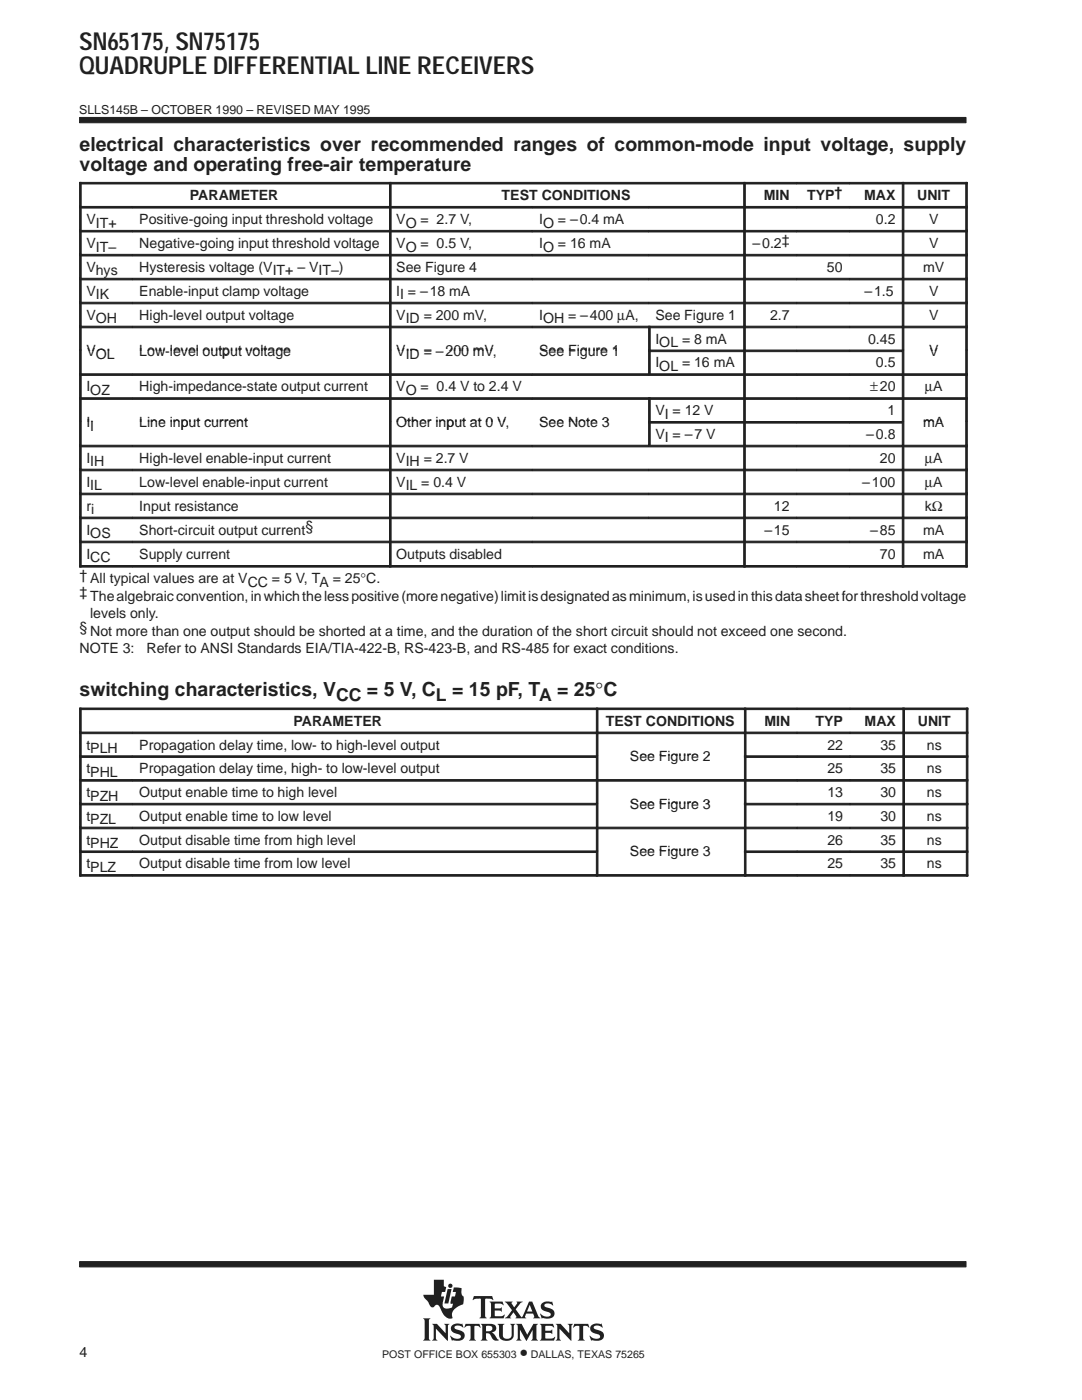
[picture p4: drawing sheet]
<svg xmlns="http://www.w3.org/2000/svg" width="216mm" height="279mm" viewBox="0 0 216 279" stroke-linecap="round" stroke-linejoin="round" font-family="sans-serif">
<g fill="#231f20" stroke="#231f20" stroke-width=".2">
<path d="M15.9 23.4h176.9v1.1h-176.9z" fill-rule="evenodd"/>
<path d="M15.9 251.8h176.9v1h-176.9z" fill-rule="evenodd"/>
</g>
<g fill="#231f20">
<path d="M89.3 257.3h.8l-.6 2.8h-.8z"/>
<path d="M95.9 264.2h2.1a.85 .85 0 0 1 1 .8 .85 .85 0 0 1-.9 .9l.4 .3 .7 1 .4 .2-.2 .1a1.11 1.11 0 0 1-1.4-.9l-.3-.4-.7-.1v1l.3 .4h-1.4l.3-.5v-2.3z" fill-rule="evenodd"/>
<path d="M100.7 259.8h1.6l-.2 .4 .5 .7 .6-.8-.1-.3h1.2l-.5 .3-.9 1.2 1 1.5a.22 .22 0 0 0 .3 0 .22 .22 0 0 0 .1-.2l1.3-2.8h.6l1.2 2.8 .4 .5-1.4-.1a.24 .24 0 0 0 .2-.1 .24 .24 0 0 0 0-.3l-.2-.4h-1.4l-.3 .6 .3 .3h-2.2l.2-.4-.5-.8-.7 .9 .2 .3h-1.3l.5-.4 1-1.2z" fill-rule="evenodd"/>
<path d="M118 264.5a2.12 2.12 0 0 1 1.9-.2l.1-.2 .3 .8-.8-.3h-.7a.35 .35 0 0 0-.3 .2 .35 .35 0 0 0 .2 .4l.5 .2a1.16 1.16 0 0 1 1.2 1.6 1.23 1.23 0 0 1-1.1 .6l-1.1-.1-.2 .1-.4-1 .9 .5 .7 .1a.47 .47 0 0 0 .6-.5 .47 .47 0 0 0-.6-.4 1.29 1.29 0 0 1-1.4-1.5z" fill-rule="evenodd"/>
<path d="M114.6 264.2h2.8l.2 .8-.5-.4h-.6l-.1 .1v2.4l.3 .4h-1.4l.3-.4v-2.4l-.1-.1h-.6l-.6 .4z" fill-rule="evenodd"/>
<path d="M107.7 264.2h2.6l.2 .8-.6-.4-1.1 .1v.9h1l.4-.3v.9l-.3-.2h-1.1v1.1h1.4l.5-.3-.2 .7h-2.8l.3-.5v-2.3z" fill-rule="evenodd"/>
<path d="M110.9 264.2h1l1.7 1.9v-1.5l-.3-.4h1l-.3 .4v3l-2.4-2.4v1.9l.3 .4h-1l.3-.4v-2.5z" fill-rule="evenodd"/>
<path d="M103 264.2h1.1l1.1 2.2 1.2-2.2h.9l-.3 .4v2.5l.4 .4h-1.4l.3-.4v-1.7l-1.3 2.2-1.3-2.3v1.8l.4 .4h-1.1l.3-.5v-2.3z" fill-rule="evenodd"/>
<path d="M90.2 264.5a2.17 2.17 0 0 1 1.9-.2l.1-.2 .3 .8-.8-.3h-.7a.36 .36 0 0 0-.3 .4 .36 .36 0 0 0 .4 .3l.3 .1a1.19 1.19 0 0 1 1.3 1.5l-.1 .1a1.23 1.23 0 0 1-1.1 .6l-1.1-.1-.2 .1-.4-1h.1a1.37 1.37 0 0 0 2.1 .2 .6 .6 0 0 0-.8-.6 1.08 1.08 0 0 1-1-.5 1.08 1.08 0 0 1 0-1.1z" fill-rule="evenodd"/>
<path d="M92.9 264.2h2.8l.2 .8-.5-.4h-.6l-.1 .1v2.4l.3 .4h-1.4l.2-.2 .1-.3v-2.3l-.7-.1-.6 .4z" fill-rule="evenodd"/>
<path d="M99.3 264.2h1.3l-.3 .3 .1 2.2 .2 .4 .8 .1a.73 .73 0 0 0 .7-.8v-1.9l-.3-.3h1l-.3 .3v2a1.56 1.56 0 0 1-1.3 1.1 1.56 1.56 0 0 1-1.5-.6l-.1-2.5z" fill-rule="evenodd"/>
<path d="M86.2 264.2h1l1.7 1.9v-1.5l-.3-.4h1.1l-.3 .3v3.1l-2.4-2.4v1.9l.3 .4h-1.1l.3-.5v-2.3z" fill-rule="evenodd"/>
<path d="M84.4 263.1h1.5l-.3 .3v3.8l.3 .3h-1.5l.3-.5v-3.4z" fill-rule="evenodd"/>
<path d="M94.6 258.7h3.6l.2 .8-.7-.3-.9 .1v3.4l.3 .4h-1.4l.3-.4v-3.4l-1-.1-.7 .2z" fill-rule="evenodd"/>
<path d="M97.7 259.8h2.6l.2 .7-.7-.3h-1.1v.9h1.1l.3-.2v.9l-.3-.2-1.1-.1v1.1l.1 .1h1.3l.5-.4 .1 .1-.2 .7h-2.8l.3-.6v-2.2z" fill-rule="evenodd"/>
<path d="M108.1 260.2l.1-.1a1.87 1.87 0 0 1 1.4-.3l.4 .1 .2-.2 .2 .8-1.1-.4a.44 .44 0 0 0-.7 .4 .44 .44 0 0 0 .6 .4 1.34 1.34 0 0 1 1.4 1.4 1.13 1.13 0 0 1-1.1 .9l-.8-.1a.37 .37 0 0 0-.6 .1l-.3-1 .1-.1 .6 .5 .8 .2a.47 .47 0 0 0 .6-.5 .47 .47 0 0 0-.5-.5h-.2a1.11 1.11 0 0 1-1.2-1.6z" fill-rule="evenodd"/>
<path d="M86.6 255.4h2v1.3l.4 .2-.2 .9h-.6l-.2 .9h.6l-.2 1.1a1.11 1.11 0 0 0 .3 1.3l.6 .1 .9-.3 .2-.7-.5-.1 .2-1.4h.7l.2-.9h-.7l.3-.9 1.5 .2v.9l.1 .5 .3 .2v1a.54 .54 0 0 1-.4 .7l-.4 .2a2.35 2.35 0 0 0-1.5 1.6v.4a.29 .29 0 0 1 .1 .3 .29 .29 0 0 1-.2 .2l-.1 .1a2.21 2.21 0 0 1-2-1.9l-.1-.1a.68 .68 0 0 0-.5-.8 .68 .68 0 0 0-.8 .4 .88 .88 0 0 1-1.1-.8l-.8-1-.2-.6h2.1z" fill-rule="evenodd"/>
<circle cx="89.9" cy="256.6" r=".43"/>
</g>
<g fill="#fff">
<path d="M105.7 260.4l.5 1.3h-1z"/>
<path d="M97 264.7l.6-.1a.56 .56 0 0 1 .7 .5 .56 .56 0 0 1-.7 .6h-.6z" fill-rule="evenodd"/>
</g>
<g fill="#231f20" stroke="#231f20" stroke-width=".2">
<path d="M15.9 36.4h.3v4.8h-.3z" fill-rule="evenodd"/>
<path d="M15.9 36.4h61.8v.3h-61.8z" fill-rule="evenodd"/>
<path d="M77.7 36.4h.3v4.8h-.3z" fill-rule="evenodd"/>
<path d="M77.7 36.4h70.7v.3h-70.7z" fill-rule="evenodd"/>
<path d="M148.4 36.4h.3v4.8h-.3z" fill-rule="evenodd"/>
<path d="M148.4 36.4h10.5v.3h-10.5z" fill-rule="evenodd"/>
<path d="M159 36.4h10.5v.3h-10.5z" fill-rule="evenodd"/>
<path d="M169.5 36.4h10.5v.3h-10.5z" fill-rule="evenodd"/>
<path d="M180 36.4h.4v4.8h-.4z" fill-rule="evenodd"/>
<path d="M192.7 36.4h.3v4.8h-.3z" fill-rule="evenodd"/>
<path d="M180 36.4h13v.3h-13z" fill-rule="evenodd"/>
<path d="M15.9 41.2h.3v4.8h-.3z" fill-rule="evenodd"/>
<path d="M15.9 41.2h10.5v.3h-10.5z" fill-rule="evenodd"/>
<path d="M26.4 41.2h51.3v.3h-51.3z" fill-rule="evenodd"/>
<path d="M77.7 41.2h.3v4.8h-.3z" fill-rule="evenodd"/>
<path d="M77.7 41.2h28.5v.3h-28.5z" fill-rule="evenodd"/>
<path d="M106.2 41.2h23.2v.3h-23.2z" fill-rule="evenodd"/>
<path d="M129.4 41.2h19v.3h-19z" fill-rule="evenodd"/>
<path d="M148.4 41.2h.3v4.8h-.3z" fill-rule="evenodd"/>
<path d="M148.4 41.2h10.5v.3h-10.5z" fill-rule="evenodd"/>
<path d="M159 41.2h10.5v.3h-10.5z" fill-rule="evenodd"/>
<path d="M169.5 41.2h10.5v.3h-10.5z" fill-rule="evenodd"/>
<path d="M180 41.2h.4v4.8h-.4z" fill-rule="evenodd"/>
<path d="M192.7 41.2h.3v4.8h-.3z" fill-rule="evenodd"/>
<path d="M180 41.2h13v.3h-13z" fill-rule="evenodd"/>
<path d="M15.9 46h.3v4.7h-.3z" fill-rule="evenodd"/>
<path d="M15.9 46h10.5v.3h-10.5z" fill-rule="evenodd"/>
<path d="M26.4 46h51.3v.3h-51.3z" fill-rule="evenodd"/>
<path d="M77.7 46h.3v4.7h-.3z" fill-rule="evenodd"/>
<path d="M77.7 46h28.5v.3h-28.5z" fill-rule="evenodd"/>
<path d="M106.2 46h23.2v.3h-23.2z" fill-rule="evenodd"/>
<path d="M129.4 46h19v.3h-19z" fill-rule="evenodd"/>
<path d="M148.4 46h.3v4.7h-.3z" fill-rule="evenodd"/>
<path d="M148.4 46h10.5v.3h-10.5z" fill-rule="evenodd"/>
<path d="M159 46h10.5v.3h-10.5z" fill-rule="evenodd"/>
<path d="M169.5 46h10.5v.3h-10.5z" fill-rule="evenodd"/>
<path d="M180 46h.4v4.7h-.4z" fill-rule="evenodd"/>
<path d="M192.7 46h.3v4.7h-.3z" fill-rule="evenodd"/>
<path d="M180 46h13v.3h-13z" fill-rule="evenodd"/>
<path d="M15.9 50.8h.3v4.7h-.3z" fill-rule="evenodd"/>
<path d="M15.9 50.8h10.5v.3h-10.5z" fill-rule="evenodd"/>
<path d="M26.4 50.8h51.3v.3h-51.3z" fill-rule="evenodd"/>
<path d="M77.7 50.8h.3v4.7h-.3z" fill-rule="evenodd"/>
<path d="M77.7 50.8h28.5v.3h-28.5z" fill-rule="evenodd"/>
<path d="M106.2 50.8h23.2v.3h-23.2z" fill-rule="evenodd"/>
<path d="M129.4 50.8h19v.3h-19z" fill-rule="evenodd"/>
<path d="M148.4 50.8h.3v4.7h-.3z" fill-rule="evenodd"/>
<path d="M148.4 50.8h10.5v.3h-10.5z" fill-rule="evenodd"/>
<path d="M159 50.8h10.5v.3h-10.5z" fill-rule="evenodd"/>
<path d="M169.5 50.8h10.5v.3h-10.5z" fill-rule="evenodd"/>
<path d="M180 50.8h.4v4.7h-.4z" fill-rule="evenodd"/>
<path d="M192.7 50.8h.3v4.7h-.3z" fill-rule="evenodd"/>
<path d="M180 50.8h13v.3h-13z" fill-rule="evenodd"/>
<path d="M15.9 55.5h.3v4.8h-.3z" fill-rule="evenodd"/>
<path d="M15.9 55.5h10.5v.4h-10.5z" fill-rule="evenodd"/>
<path d="M26.4 55.5h51.3v.4h-51.3z" fill-rule="evenodd"/>
<path d="M77.7 55.5h.3v4.8h-.3z" fill-rule="evenodd"/>
<path d="M77.7 55.5h28.5v.4h-28.5z" fill-rule="evenodd"/>
<path d="M106.2 55.5h23.2v.4h-23.2z" fill-rule="evenodd"/>
<path d="M129.4 55.5h19v.4h-19z" fill-rule="evenodd"/>
<path d="M148.4 55.5h.3v4.8h-.3z" fill-rule="evenodd"/>
<path d="M148.4 55.5h10.5v.4h-10.5z" fill-rule="evenodd"/>
<path d="M159 55.5h10.5v.4h-10.5z" fill-rule="evenodd"/>
<path d="M169.5 55.5h10.5v.4h-10.5z" fill-rule="evenodd"/>
<path d="M180 55.5h.4v4.8h-.4z" fill-rule="evenodd"/>
<path d="M192.7 55.5h.3v4.8h-.3z" fill-rule="evenodd"/>
<path d="M180 55.5h13v.4h-13z" fill-rule="evenodd"/>
<path d="M15.9 60.3h.3v4.8h-.3z" fill-rule="evenodd"/>
<path d="M15.9 60.3h10.5v.3h-10.5z" fill-rule="evenodd"/>
<path d="M26.4 60.3h51.3v.3h-51.3z" fill-rule="evenodd"/>
<path d="M77.7 60.3h.3v4.8h-.3z" fill-rule="evenodd"/>
<path d="M77.7 60.3h28.5v.3h-28.5z" fill-rule="evenodd"/>
<path d="M106.2 60.3h23.2v.3h-23.2z" fill-rule="evenodd"/>
<path d="M129.4 60.3h19v.3h-19z" fill-rule="evenodd"/>
<path d="M148.4 60.3h.3v4.8h-.3z" fill-rule="evenodd"/>
<path d="M148.4 60.3h10.5v.3h-10.5z" fill-rule="evenodd"/>
<path d="M159 60.3h10.5v.3h-10.5z" fill-rule="evenodd"/>
<path d="M169.5 60.3h10.5v.3h-10.5z" fill-rule="evenodd"/>
<path d="M180 60.3h.4v4.8h-.4z" fill-rule="evenodd"/>
<path d="M192.7 60.3h.3v4.8h-.3z" fill-rule="evenodd"/>
<path d="M180 60.3h13v.3h-13z" fill-rule="evenodd"/>
<path d="M15.9 65.1h.3v4.7h-.3z" fill-rule="evenodd"/>
<path d="M15.9 65.1h10.5v.3h-10.5z" fill-rule="evenodd"/>
<path d="M26.4 65.1h51.3v.3h-51.3z" fill-rule="evenodd"/>
<path d="M77.7 65.1h.3v4.7h-.3z" fill-rule="evenodd"/>
<path d="M77.7 65.1h28.5v.3h-28.5z" fill-rule="evenodd"/>
<path d="M106.2 65.1h23.2v.3h-23.2z" fill-rule="evenodd"/>
<path d="M129.4 65.1h.3v4.7h-.3z" fill-rule="evenodd"/>
<path d="M129.4 65.1h19v.3h-19z" fill-rule="evenodd"/>
<path d="M148.4 65.1h.3v4.7h-.3z" fill-rule="evenodd"/>
<path d="M148.4 65.1h10.5v.3h-10.5z" fill-rule="evenodd"/>
<path d="M159 65.1h10.5v.3h-10.5z" fill-rule="evenodd"/>
<path d="M169.5 65.1h10.5v.3h-10.5z" fill-rule="evenodd"/>
<path d="M180 65.1h.4v4.7h-.4z" fill-rule="evenodd"/>
<path d="M192.7 65.1h.3v4.7h-.3z" fill-rule="evenodd"/>
<path d="M180 65.1h13v.3h-13z" fill-rule="evenodd"/>
<path d="M15.9 69.9h.3v4.7h-.3z" fill-rule="evenodd"/>
<path d="M77.7 69.9h.3v4.7h-.3z" fill-rule="evenodd"/>
<path d="M129.4 69.9h.3v4.7h-.3z" fill-rule="evenodd"/>
<path d="M129.4 69.9h19v.3h-19z" fill-rule="evenodd"/>
<path d="M148.4 69.9h.3v4.7h-.3z" fill-rule="evenodd"/>
<path d="M148.4 69.9h10.5v.3h-10.5z" fill-rule="evenodd"/>
<path d="M159 69.9h10.5v.3h-10.5z" fill-rule="evenodd"/>
<path d="M169.5 69.9h10.5v.3h-10.5z" fill-rule="evenodd"/>
<path d="M180 69.9h.4v4.7h-.4z" fill-rule="evenodd"/>
<path d="M192.7 69.9h.3v4.7h-.3z" fill-rule="evenodd"/>
<path d="M15.9 74.6h.3v4.8h-.3z" fill-rule="evenodd"/>
<path d="M15.9 74.6h10.5v.3h-10.5z" fill-rule="evenodd"/>
<path d="M26.4 74.6h51.3v.3h-51.3z" fill-rule="evenodd"/>
<path d="M77.7 74.6h.3v4.8h-.3z" fill-rule="evenodd"/>
<path d="M77.7 74.6h28.5v.3h-28.5z" fill-rule="evenodd"/>
<path d="M106.2 74.6h23.2v.3h-23.2z" fill-rule="evenodd"/>
<path d="M129.4 74.6h19v.3h-19z" fill-rule="evenodd"/>
<path d="M148.4 74.6h.3v4.8h-.3z" fill-rule="evenodd"/>
<path d="M148.4 74.6h10.5v.3h-10.5z" fill-rule="evenodd"/>
<path d="M159 74.6h10.5v.3h-10.5z" fill-rule="evenodd"/>
<path d="M169.5 74.6h10.5v.3h-10.5z" fill-rule="evenodd"/>
<path d="M180 74.6h.4v4.8h-.4z" fill-rule="evenodd"/>
<path d="M192.7 74.6h.3v4.8h-.3z" fill-rule="evenodd"/>
<path d="M180 74.6h13v.3h-13z" fill-rule="evenodd"/>
<path d="M15.9 79.4h.3v4.7h-.3z" fill-rule="evenodd"/>
<path d="M15.9 79.4h10.5v.3h-10.5z" fill-rule="evenodd"/>
<path d="M26.4 79.4h51.3v.3h-51.3z" fill-rule="evenodd"/>
<path d="M77.7 79.4h.3v4.7h-.3z" fill-rule="evenodd"/>
<path d="M77.7 79.4h28.5v.3h-28.5z" fill-rule="evenodd"/>
<path d="M106.2 79.4h23.2v.3h-23.2z" fill-rule="evenodd"/>
<path d="M129.4 79.4h.3v4.7h-.3z" fill-rule="evenodd"/>
<path d="M129.4 79.4h19v.3h-19z" fill-rule="evenodd"/>
<path d="M148.4 79.4h.3v4.7h-.3z" fill-rule="evenodd"/>
<path d="M148.4 79.4h10.5v.3h-10.5z" fill-rule="evenodd"/>
<path d="M159 79.4h10.5v.3h-10.5z" fill-rule="evenodd"/>
<path d="M169.5 79.4h10.5v.3h-10.5z" fill-rule="evenodd"/>
<path d="M180 79.4h.4v4.7h-.4z" fill-rule="evenodd"/>
<path d="M192.7 79.4h.3v4.7h-.3z" fill-rule="evenodd"/>
<path d="M180 79.4h13v.3h-13z" fill-rule="evenodd"/>
<path d="M15.9 84.1h.3v4.7h-.3z" fill-rule="evenodd"/>
<path d="M77.7 84.1h.3v4.7h-.3z" fill-rule="evenodd"/>
<path d="M129.4 84.1h.3v4.7h-.3z" fill-rule="evenodd"/>
<path d="M129.4 84.1h19v.3h-19z" fill-rule="evenodd"/>
<path d="M148.4 84.1h.3v4.7h-.3z" fill-rule="evenodd"/>
<path d="M148.4 84.1h10.5v.3h-10.5z" fill-rule="evenodd"/>
<path d="M159 84.1h10.5v.3h-10.5z" fill-rule="evenodd"/>
<path d="M169.5 84.1h10.5v.3h-10.5z" fill-rule="evenodd"/>
<path d="M180 84.1h.4v4.7h-.4z" fill-rule="evenodd"/>
<path d="M192.7 84.1h.3v4.7h-.3z" fill-rule="evenodd"/>
<path d="M15.9 88.9h.3v4.7h-.3z" fill-rule="evenodd"/>
<path d="M15.9 88.9h10.5v.3h-10.5z" fill-rule="evenodd"/>
<path d="M26.4 88.9h51.3v.3h-51.3z" fill-rule="evenodd"/>
<path d="M77.7 88.9h.3v4.7h-.3z" fill-rule="evenodd"/>
<path d="M77.7 88.9h28.5v.3h-28.5z" fill-rule="evenodd"/>
<path d="M106.2 88.9h23.2v.3h-23.2z" fill-rule="evenodd"/>
<path d="M129.4 88.9h19v.3h-19z" fill-rule="evenodd"/>
<path d="M148.4 88.9h.3v4.7h-.3z" fill-rule="evenodd"/>
<path d="M148.4 88.9h10.5v.3h-10.5z" fill-rule="evenodd"/>
<path d="M159 88.9h10.5v.3h-10.5z" fill-rule="evenodd"/>
<path d="M169.5 88.9h10.5v.3h-10.5z" fill-rule="evenodd"/>
<path d="M180 88.9h.4v4.7h-.4z" fill-rule="evenodd"/>
<path d="M192.7 88.9h.3v4.7h-.3z" fill-rule="evenodd"/>
<path d="M180 88.9h13v.3h-13z" fill-rule="evenodd"/>
<path d="M15.9 93.6h.3v4.8h-.3z" fill-rule="evenodd"/>
<path d="M15.9 93.6h10.5v.4h-10.5z" fill-rule="evenodd"/>
<path d="M26.4 93.6h51.3v.4h-51.3z" fill-rule="evenodd"/>
<path d="M77.7 93.6h.3v4.8h-.3z" fill-rule="evenodd"/>
<path d="M77.7 93.6h28.5v.4h-28.5z" fill-rule="evenodd"/>
<path d="M106.2 93.6h23.2v.4h-23.2z" fill-rule="evenodd"/>
<path d="M129.4 93.6h19v.4h-19z" fill-rule="evenodd"/>
<path d="M148.4 93.6h.3v4.8h-.3z" fill-rule="evenodd"/>
<path d="M148.4 93.6h10.5v.4h-10.5z" fill-rule="evenodd"/>
<path d="M159 93.6h10.5v.4h-10.5z" fill-rule="evenodd"/>
<path d="M169.5 93.6h10.5v.4h-10.5z" fill-rule="evenodd"/>
<path d="M180 93.6h.4v4.8h-.4z" fill-rule="evenodd"/>
<path d="M192.7 93.6h.3v4.8h-.3z" fill-rule="evenodd"/>
<path d="M180 93.6h13v.4h-13z" fill-rule="evenodd"/>
<path d="M15.9 98.4h.3v4.8h-.3z" fill-rule="evenodd"/>
<path d="M15.9 98.4h10.5v.3h-10.5z" fill-rule="evenodd"/>
<path d="M26.4 98.4h51.3v.3h-51.3z" fill-rule="evenodd"/>
<path d="M77.7 98.4h.3v4.8h-.3z" fill-rule="evenodd"/>
<path d="M77.7 98.4h28.5v.3h-28.5z" fill-rule="evenodd"/>
<path d="M106.2 98.4h23.2v.3h-23.2z" fill-rule="evenodd"/>
<path d="M129.4 98.4h19v.3h-19z" fill-rule="evenodd"/>
<path d="M148.4 98.4h.3v4.8h-.3z" fill-rule="evenodd"/>
<path d="M148.4 98.4h10.5v.3h-10.5z" fill-rule="evenodd"/>
<path d="M159 98.4h10.5v.3h-10.5z" fill-rule="evenodd"/>
<path d="M169.5 98.4h10.5v.3h-10.5z" fill-rule="evenodd"/>
<path d="M180 98.4h.4v4.8h-.4z" fill-rule="evenodd"/>
<path d="M192.7 98.4h.3v4.8h-.3z" fill-rule="evenodd"/>
<path d="M180 98.4h13v.3h-13z" fill-rule="evenodd"/>
<path d="M15.9 103.2h.3v4.8h-.3z" fill-rule="evenodd"/>
<path d="M15.9 103.2h10.5v.3h-10.5z" fill-rule="evenodd"/>
<path d="M26.4 103.2h51.3v.3h-51.3z" fill-rule="evenodd"/>
<path d="M77.7 103.2h.3v4.8h-.3z" fill-rule="evenodd"/>
<path d="M77.7 103.2h28.5v.3h-28.5z" fill-rule="evenodd"/>
<path d="M106.2 103.2h23.2v.3h-23.2z" fill-rule="evenodd"/>
<path d="M129.4 103.2h19v.3h-19z" fill-rule="evenodd"/>
<path d="M148.4 103.2h.3v4.8h-.3z" fill-rule="evenodd"/>
<path d="M148.4 103.2h10.5v.3h-10.5z" fill-rule="evenodd"/>
<path d="M159 103.2h10.5v.3h-10.5z" fill-rule="evenodd"/>
<path d="M169.5 103.2h10.5v.3h-10.5z" fill-rule="evenodd"/>
<path d="M180 103.2h.4v4.8h-.4z" fill-rule="evenodd"/>
<path d="M192.7 103.2h.3v4.8h-.3z" fill-rule="evenodd"/>
<path d="M180 103.2h13v.3h-13z" fill-rule="evenodd"/>
<path d="M15.9 108h.3v5.2h-.3z" fill-rule="evenodd"/>
<path d="M15.9 108h10.5v.3h-10.5z" fill-rule="evenodd"/>
<path d="M15.9 112.9h10.5v.3h-10.5z" fill-rule="evenodd"/>
<path d="M26.4 108h51.3v.3h-51.3z" fill-rule="evenodd"/>
<path d="M26.4 112.9h51.3v.3h-51.3z" fill-rule="evenodd"/>
<path d="M77.7 108h.3v5.2h-.3z" fill-rule="evenodd"/>
<path d="M77.7 108h28.5v.3h-28.5z" fill-rule="evenodd"/>
<path d="M77.7 112.9h28.5v.3h-28.5z" fill-rule="evenodd"/>
<path d="M106.2 108h42.2v.3h-42.2z" fill-rule="evenodd"/>
<path d="M106.2 112.9h42.2v.3h-42.2z" fill-rule="evenodd"/>
<path d="M148.4 108h.3v5.2h-.3z" fill-rule="evenodd"/>
<path d="M148.4 108h10.5v.3h-10.5z" fill-rule="evenodd"/>
<path d="M148.4 112.9h10.5v.3h-10.5z" fill-rule="evenodd"/>
<path d="M159 108h10.5v.3h-10.5z" fill-rule="evenodd"/>
<path d="M159 112.9h10.5v.3h-10.5z" fill-rule="evenodd"/>
<path d="M169.5 108h10.5v.3h-10.5z" fill-rule="evenodd"/>
<path d="M169.5 112.9h10.5v.3h-10.5z" fill-rule="evenodd"/>
<path d="M180 108h.4v5.2h-.4z" fill-rule="evenodd"/>
<path d="M192.7 108h.3v5.2h-.3z" fill-rule="evenodd"/>
<path d="M180 108h13v.3h-13z" fill-rule="evenodd"/>
<path d="M180 112.9h13v.3h-13z" fill-rule="evenodd"/>
<path d="M15.9 141.3h.3v4.8h-.3z" fill-rule="evenodd"/>
<path d="M15.9 141.3h103.1v.3h-103.1z" fill-rule="evenodd"/>
<path d="M119 141.3h.3v4.8h-.3z" fill-rule="evenodd"/>
<path d="M119 141.3h29.5v.3h-29.5z" fill-rule="evenodd"/>
<path d="M148.5 141.3h.4v4.8h-.4z" fill-rule="evenodd"/>
<path d="M148.5 141.3h10.5v.3h-10.5z" fill-rule="evenodd"/>
<path d="M159.1 141.3h10.5v.3h-10.5z" fill-rule="evenodd"/>
<path d="M169.6 141.3h10.5v.3h-10.5z" fill-rule="evenodd"/>
<path d="M180.2 141.3h.3v4.8h-.3z" fill-rule="evenodd"/>
<path d="M192.8 141.3h.3v4.8h-.3z" fill-rule="evenodd"/>
<path d="M180.2 141.3h12.9v.3h-12.9z" fill-rule="evenodd"/>
<path d="M15.9 146.1h.3v4.7h-.3z" fill-rule="evenodd"/>
<path d="M15.9 146.1h10.5v.3h-10.5z" fill-rule="evenodd"/>
<path d="M26.4 146.1h92.6v.3h-92.6z" fill-rule="evenodd"/>
<path d="M119 146.1h.3v4.7h-.3z" fill-rule="evenodd"/>
<path d="M119 146.1h29.5v.3h-29.5z" fill-rule="evenodd"/>
<path d="M148.5 146.1h.4v4.7h-.4z" fill-rule="evenodd"/>
<path d="M148.5 146.1h10.5v.3h-10.5z" fill-rule="evenodd"/>
<path d="M159.1 146.1h10.5v.3h-10.5z" fill-rule="evenodd"/>
<path d="M169.6 146.1h10.5v.3h-10.5z" fill-rule="evenodd"/>
<path d="M180.2 146.1h.3v4.7h-.3z" fill-rule="evenodd"/>
<path d="M192.8 146.1h.3v4.7h-.3z" fill-rule="evenodd"/>
<path d="M180.2 146.1h12.9v.3h-12.9z" fill-rule="evenodd"/>
<path d="M15.9 150.8h.3v4.8h-.3z" fill-rule="evenodd"/>
<path d="M15.9 150.8h10.5v.4h-10.5z" fill-rule="evenodd"/>
<path d="M26.4 150.8h92.6v.4h-92.6z" fill-rule="evenodd"/>
<path d="M119 150.8h.3v4.8h-.3z" fill-rule="evenodd"/>
<path d="M148.5 150.8h.4v4.8h-.4z" fill-rule="evenodd"/>
<path d="M148.5 150.8h10.5v.4h-10.5z" fill-rule="evenodd"/>
<path d="M159.1 150.8h10.5v.4h-10.5z" fill-rule="evenodd"/>
<path d="M169.6 150.8h10.5v.4h-10.5z" fill-rule="evenodd"/>
<path d="M180.2 150.8h.3v4.8h-.3z" fill-rule="evenodd"/>
<path d="M192.8 150.8h.3v4.8h-.3z" fill-rule="evenodd"/>
<path d="M180.2 150.8h12.9v.4h-12.9z" fill-rule="evenodd"/>
<path d="M15.9 155.6h.3v4.7h-.3z" fill-rule="evenodd"/>
<path d="M15.9 155.6h10.5v.3h-10.5z" fill-rule="evenodd"/>
<path d="M26.4 155.6h92.6v.3h-92.6z" fill-rule="evenodd"/>
<path d="M119 155.6h.3v4.7h-.3z" fill-rule="evenodd"/>
<path d="M119 155.6h29.5v.3h-29.5z" fill-rule="evenodd"/>
<path d="M148.5 155.6h.4v4.7h-.4z" fill-rule="evenodd"/>
<path d="M148.5 155.6h10.5v.3h-10.5z" fill-rule="evenodd"/>
<path d="M159.1 155.6h10.5v.3h-10.5z" fill-rule="evenodd"/>
<path d="M169.6 155.6h10.5v.3h-10.5z" fill-rule="evenodd"/>
<path d="M180.2 155.6h.3v4.7h-.3z" fill-rule="evenodd"/>
<path d="M192.8 155.6h.3v4.7h-.3z" fill-rule="evenodd"/>
<path d="M180.2 155.6h12.9v.3h-12.9z" fill-rule="evenodd"/>
<path d="M15.9 160.3h.3v4.7h-.3z" fill-rule="evenodd"/>
<path d="M15.9 160.3h10.5v.3h-10.5z" fill-rule="evenodd"/>
<path d="M26.4 160.3h92.6v.3h-92.6z" fill-rule="evenodd"/>
<path d="M119 160.3h.3v4.7h-.3z" fill-rule="evenodd"/>
<path d="M148.5 160.3h.4v4.7h-.4z" fill-rule="evenodd"/>
<path d="M148.5 160.3h10.5v.3h-10.5z" fill-rule="evenodd"/>
<path d="M159.1 160.3h10.5v.3h-10.5z" fill-rule="evenodd"/>
<path d="M169.6 160.3h10.5v.3h-10.5z" fill-rule="evenodd"/>
<path d="M180.2 160.3h.3v4.7h-.3z" fill-rule="evenodd"/>
<path d="M192.8 160.3h.3v4.7h-.3z" fill-rule="evenodd"/>
<path d="M180.2 160.3h12.9v.3h-12.9z" fill-rule="evenodd"/>
<path d="M15.9 165.1h.3v4.7h-.3z" fill-rule="evenodd"/>
<path d="M15.9 165.1h10.5v.3h-10.5z" fill-rule="evenodd"/>
<path d="M26.4 165.1h92.6v.3h-92.6z" fill-rule="evenodd"/>
<path d="M119 165.1h.3v4.7h-.3z" fill-rule="evenodd"/>
<path d="M119 165.1h29.5v.3h-29.5z" fill-rule="evenodd"/>
<path d="M148.5 165.1h.4v4.7h-.4z" fill-rule="evenodd"/>
<path d="M148.5 165.1h10.5v.3h-10.5z" fill-rule="evenodd"/>
<path d="M159.1 165.1h10.5v.3h-10.5z" fill-rule="evenodd"/>
<path d="M169.6 165.1h10.5v.3h-10.5z" fill-rule="evenodd"/>
<path d="M180.2 165.1h.3v4.7h-.3z" fill-rule="evenodd"/>
<path d="M192.8 165.1h.3v4.7h-.3z" fill-rule="evenodd"/>
<path d="M180.2 165.1h12.9v.3h-12.9z" fill-rule="evenodd"/>
<path d="M15.9 169.8h.3v5.1h-.3z" fill-rule="evenodd"/>
<path d="M15.9 169.8h10.5v.3h-10.5z" fill-rule="evenodd"/>
<path d="M15.9 174.5h10.5v.4h-10.5z" fill-rule="evenodd"/>
<path d="M26.4 169.8h92.6v.3h-92.6z" fill-rule="evenodd"/>
<path d="M26.4 174.5h92.6v.4h-92.6z" fill-rule="evenodd"/>
<path d="M119 169.8h.3v5.1h-.3z" fill-rule="evenodd"/>
<path d="M119 174.5h29.5v.4h-29.5z" fill-rule="evenodd"/>
<path d="M148.5 169.8h.4v5.1h-.4z" fill-rule="evenodd"/>
<path d="M148.5 169.8h10.5v.3h-10.5z" fill-rule="evenodd"/>
<path d="M148.5 174.5h10.5v.4h-10.5z" fill-rule="evenodd"/>
<path d="M159.1 169.8h10.5v.3h-10.5z" fill-rule="evenodd"/>
<path d="M159.1 174.5h10.5v.4h-10.5z" fill-rule="evenodd"/>
<path d="M169.6 169.8h10.5v.3h-10.5z" fill-rule="evenodd"/>
<path d="M169.6 174.5h10.5v.4h-10.5z" fill-rule="evenodd"/>
<path d="M180.2 169.8h.3v5.1h-.3z" fill-rule="evenodd"/>
<path d="M192.8 169.8h.3v5.1h-.3z" fill-rule="evenodd"/>
<path d="M180.2 169.8h12.9v.3h-12.9z" fill-rule="evenodd"/>
<path d="M180.2 174.5h12.9v.4h-12.9z" fill-rule="evenodd"/>
</g>
<g font-size="4.9" fill="#231f20">
<text x="15.8" y="9.9">SN65175, SN75175</text>
<text x="15.8" y="14.8">QUADRUPLE DIFFERENTIAL LINE RECEIVERS</text>
</g>
<g font-size="3.9" fill="#231f20">
<text x="15.9" y="30.2">electrical characteristics over recommended ranges of common-mode input voltage, supply</text>
<text x="15.9" y="34">voltage and operating free-air temperature</text>
<text x="15.9" y="138.9">switching characteristics, V</text>
</g>
<g font-size="3.5" fill="#231f20">
<text x="67.1" y="139.9">CC = 5 V, CL = 15 pF, TA = 25°C</text>
<text x="103.7" y="271">•</text>
</g>
<g font-size="2.8" fill="#231f20">
<text x="37.9" y="39.9">PARAMETER</text>
<text x="100.1" y="39.9">TEST CONDITIONS</text>
<text x="152.4" y="39.9">MIN</text>
<text x="161.1" y="39.9">TYP†</text>
<text x="172.4" y="39.9">MAX</text>
<text x="183" y="39.9">UNIT</text>
<text x="17.2" y="44.7">VIT+</text>
<text x="27.8" y="44.7">Positive-going input threshold voltage</text>
<text x="79.1" y="44.7">VO = 2.7 V,</text>
<text x="107.6" y="44.7">IO = –0.4 mA</text>
<text x="174.8" y="44.7">0.2</text>
<text x="185.4" y="44.7">V</text>
<text x="17.2" y="49.5">VIT–</text>
<text x="27.8" y="49.5">Negative-going input threshold voltage</text>
<text x="79.1" y="49.5">VO = 0.5 V,</text>
<text x="107.6" y="49.5">IO = 16 mA</text>
<text x="150.2" y="49.5">–0.2‡</text>
<text x="185.4" y="49.5">V</text>
<text x="17.2" y="54.3">Vhys</text>
<text x="17.2" y="59.1">VIK</text>
<text x="27.8" y="54.3">Hysteresis voltage (VIT+ – VIT–)</text>
<text x="27.8" y="59.1">Enable-input clamp voltage</text>
<text x="79.1" y="54.3">See Figure 4</text>
<text x="79.1" y="59.1">II = –18 mA</text>
<text x="165" y="54.3">50</text>
<text x="172.5" y="59.1">–1.5</text>
<text x="184.2" y="54.3">mV</text>
<text x="185.4" y="59.1">V</text>
<text x="17.2" y="63.8">VOH</text>
<text x="27.8" y="63.8">High-level output voltage</text>
<text x="79.1" y="63.8">VID = 200 mV,</text>
<text x="107.6" y="63.8">IOH = –400 µA,</text>
<text x="130.8" y="63.8">See Figure 1</text>
<text x="153.7" y="63.8">2.7</text>
<text x="185.4" y="63.8">V</text>
<text x="17.2" y="70.9">VOL</text>
<text x="27.8" y="70.9">Low level output voltage</text>
<text x="27.8" y="71">Low-level output voltage</text>
<text x="79.1" y="70.9">VID =</text>
<text x="79.1" y="71">VID = –200 mV,</text>
<text x="88.9" y="70.9">200 mV</text>
<text x="107.6" y="70.9">See Figure 1</text>
<text x="130.8" y="68.6">IOL = 8 mA</text>
<text x="173.2" y="68.6">0.45</text>
<text x="185.4" y="70.9">V</text>
<text x="130.8" y="73.3">IOL = 16 mA</text>
<text x="174.8" y="73.3">0.5</text>
<text x="17.2" y="78.1">IOZ</text>
<text x="27.8" y="78.1">High-impedance-state output current</text>
<text x="79.1" y="78.1">VO = 0.4 V to 2.4 V</text>
<text x="130.8" y="82.9">VI = 12 V</text>
<text x="173.7" y="78.1">±20</text>
<text x="177.1" y="82.9">1</text>
<text x="184.6" y="78.1">µA</text>
<text x="17.2" y="85.2">II</text>
<text x="27.8" y="85.2">Line input current</text>
<text x="79.1" y="85.2">Other input at 0 V,</text>
<text x="79.1" y="85.2">Other input at 0 V</text>
<text x="107.6" y="85.2">See Note 3</text>
<text x="130.8" y="87.6">VI = –7 V</text>
<text x="172.9" y="87.6">–0.8</text>
<text x="184.2" y="85.2">mA</text>
<text x="17.2" y="92.4">IIH</text>
<text x="27.8" y="92.4">High-level enable-input current</text>
<text x="79.1" y="92.4">VIH = 2.7 V</text>
<text x="175.6" y="92.4">20</text>
<text x="184.6" y="92.4">µA</text>
<text x="17.2" y="97.2">IIL</text>
<text x="17.2" y="101.9">ri</text>
<text x="27.8" y="97.2">Low-level enable-input current</text>
<text x="27.8" y="101.9">Input resistance</text>
<text x="79.1" y="97.2">VIL = 0.4 V</text>
<text x="154.4" y="101.9">12</text>
<text x="172.1" y="97.2">–100</text>
<text x="184.5" y="101.9">kΩ</text>
<text x="184.6" y="97.2">µA</text>
<text x="17.2" y="106.7">IOS</text>
<text x="27.8" y="106.7">Short-circuit output current§</text>
<text x="152.5" y="106.7">–15</text>
<text x="173.6" y="106.7">–85</text>
<text x="184.2" y="106.7">mA</text>
<text x="17.2" y="111.5">ICC</text>
<text x="27.8" y="111.5">Supply current</text>
<text x="79.1" y="111.5">Outputs disabled</text>
<text x="175.6" y="111.5">70</text>
<text x="184.2" y="111.5">mA</text>
<text x="15.9" y="119.2">‡ The algebraic convention, in which the less positive (more negative) limit is designated as minimum, is used in this data sheetfor threshold voltage</text>
<text x="15.9" y="115.7">† All typical values are at V</text>
<text x="49.4" y="117.1">CC = 5 V, TA = 25°C.</text>
<text x="18" y="123.4">levels only.</text>
<text x="15.9" y="126.2">§ Not more than one output should be shorted at a time, and the duration of the short circuit should not exceed one second.</text>
<text x="15.9" y="130.4">NOTE 3:</text>
<text x="29.2" y="130.4">Refer to ANSI Standards EIA/TIA-422-B, RS-423-B, and RS-485 for exact conditions.</text>
<text x="17.2" y="149.6">tPLH</text>
<text x="27.8" y="149.6">Propagation delay time, low- to high-level output</text>
<text x="58.6" y="144.8">PARAMETER</text>
<text x="120.9" y="144.8">TEST CONDITIONS</text>
<text x="152.5" y="144.8">MIN</text>
<text x="162.7" y="144.8">TYP</text>
<text x="165.1" y="149.6">22</text>
<text x="172.5" y="144.8">MAX</text>
<text x="175.7" y="149.6">35</text>
<text x="183.1" y="144.8">UNIT</text>
<text x="184.9" y="149.6">ns</text>
<text x="17.2" y="154.3">tPHL</text>
<text x="27.8" y="154.3">Propagation delay time, high- to low-level output</text>
<text x="125.7" y="151.9">See Figure 2</text>
<text x="165.1" y="154.3">25</text>
<text x="175.7" y="154.3">35</text>
<text x="184.9" y="154.3">ns</text>
<text x="17.2" y="159.1">tPZH</text>
<text x="27.8" y="159.1">Output enable time to high level</text>
<text x="125.7" y="161.4">See Figure 3</text>
<text x="165.1" y="159.1">13</text>
<text x="175.7" y="159.1">30</text>
<text x="184.9" y="159.1">ns</text>
<text x="17.2" y="163.8">tPZL</text>
<text x="27.8" y="163.8">Output enable time to low level</text>
<text x="165.1" y="163.8">19</text>
<text x="175.7" y="163.8">30</text>
<text x="184.9" y="163.8">ns</text>
<text x="17.2" y="168.6">tPHZ</text>
<text x="17.2" y="173.3">tPLZ</text>
<text x="27.8" y="168.6">Output disable time from high level</text>
<text x="27.8" y="173.3">Output disable time from low level</text>
<text x="125.7" y="170.9">See Figure 3</text>
<text x="165.1" y="168.6">26</text>
<text x="165.1" y="173.3">25</text>
<text x="175.7" y="168.6">35</text>
<text x="175.7" y="173.3">35</text>
<text x="184.9" y="168.6">ns</text>
<text x="184.9" y="173.3">ns</text>
<text x="15.9" y="270.7">4</text>
</g>
<text font-size="2.5" fill="#231f20" x="15.8" y="22.7">SLLS145B – OCTOBER 1990 – REVISED MAY 1995</text>
<g font-size="2.1" fill="#231f20">
<text x="76.3" y="271">POST OFFICE BOX 655303</text>
<text x="105.9" y="271">DALLAS, TEXAS 75265</text>
</g>
</svg>
